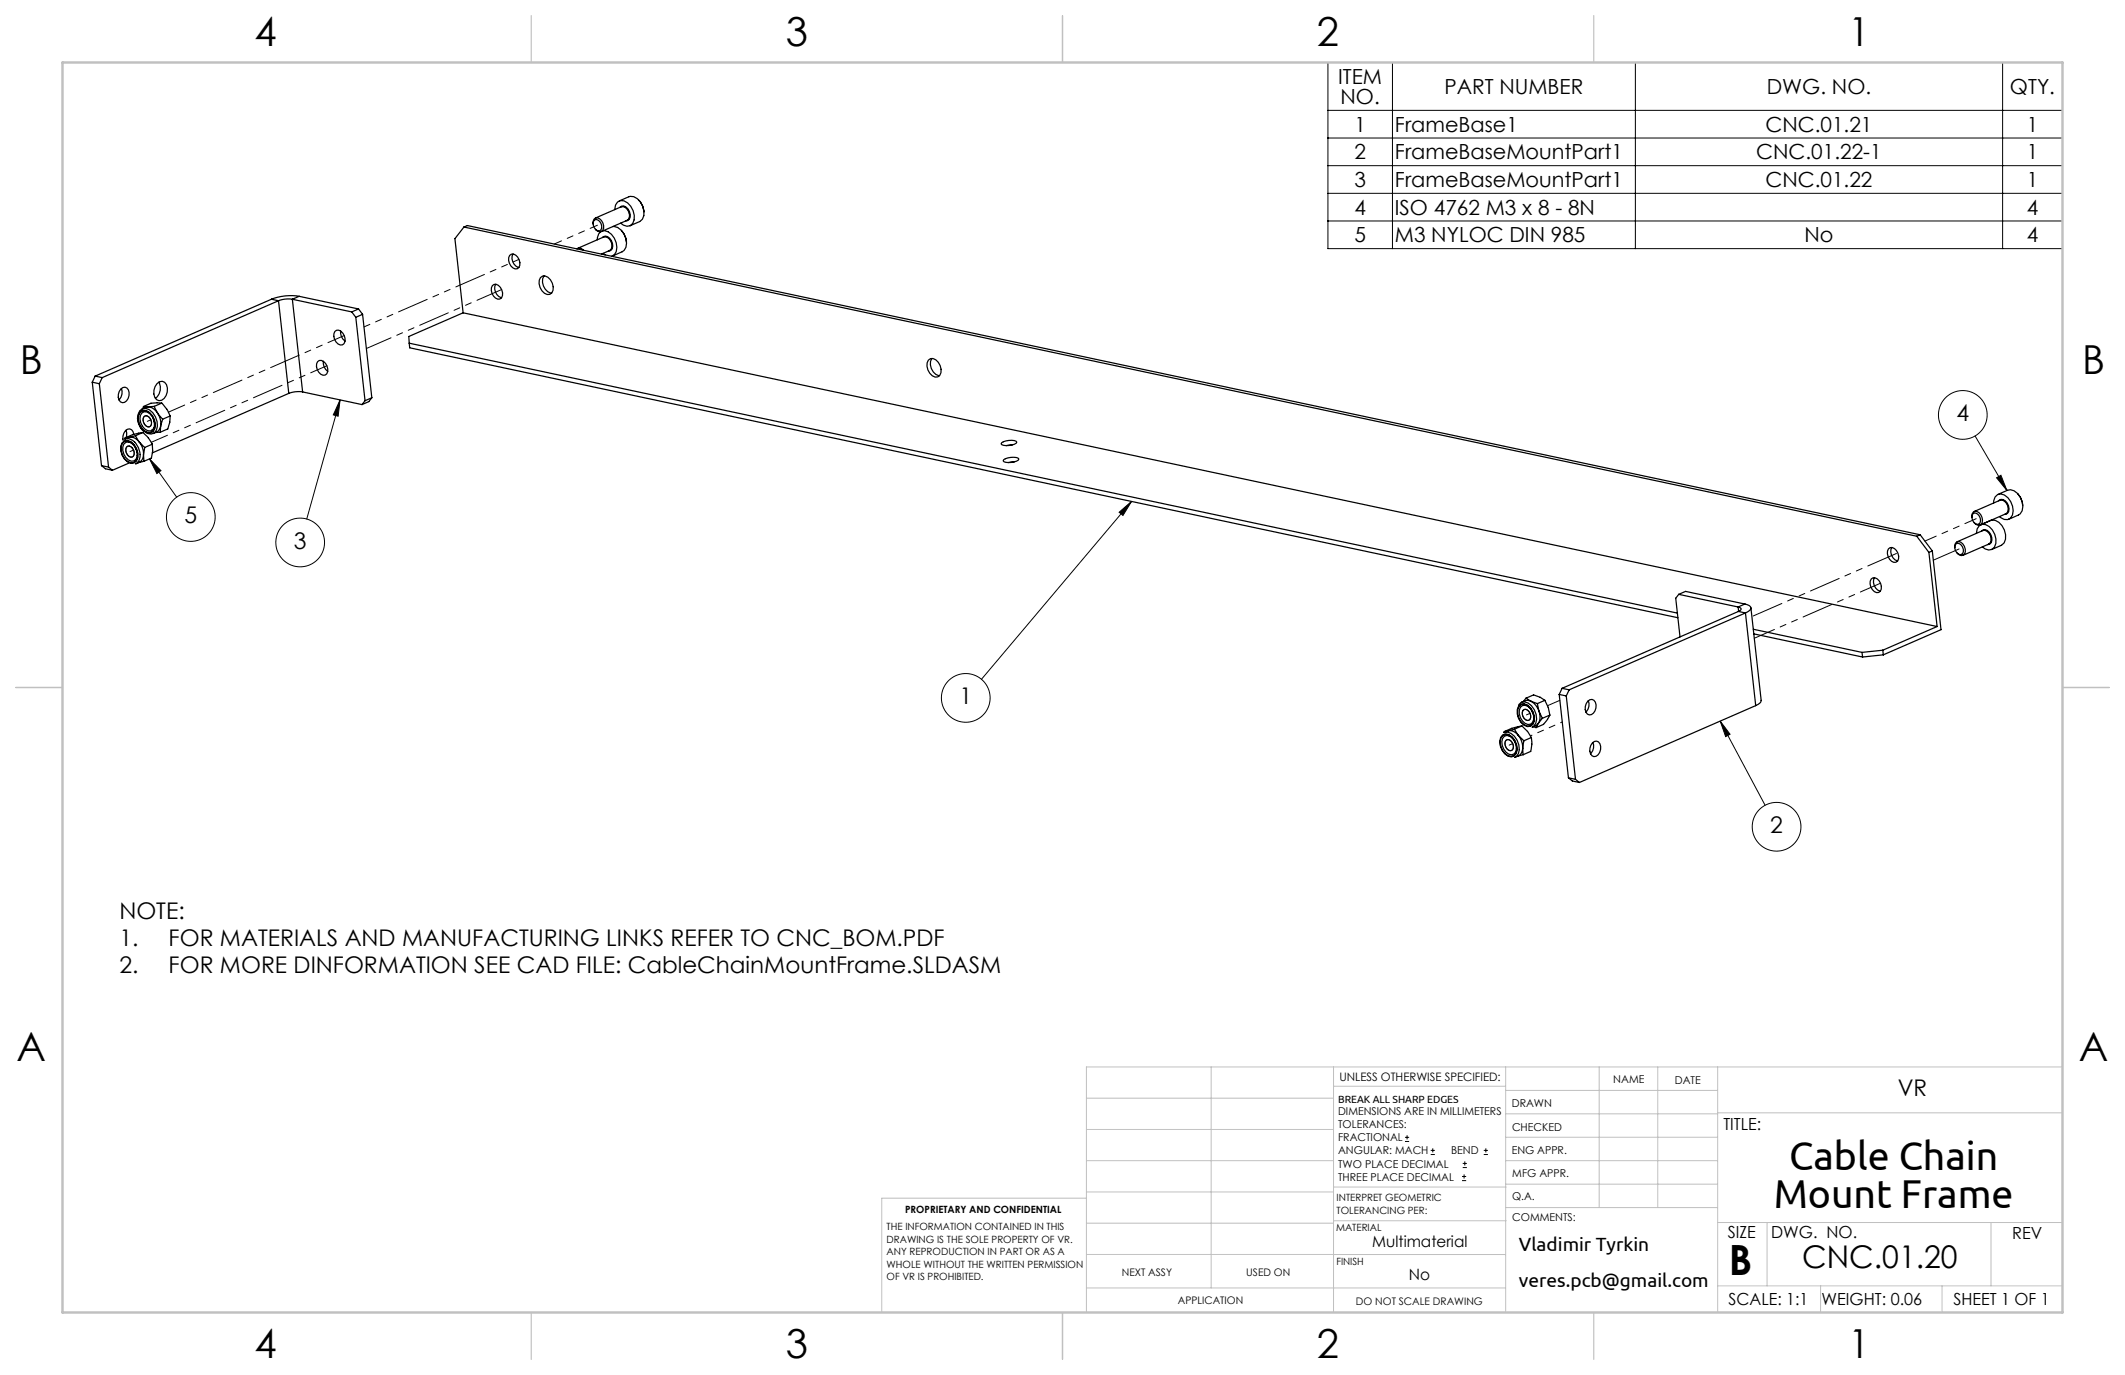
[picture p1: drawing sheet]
<svg xmlns="http://www.w3.org/2000/svg" width="432mm" height="279mm" viewBox="0 0 432 279" stroke-linecap="round" stroke-linejoin="round" font-family="sans-serif">
<g fill="none" stroke="#000" stroke-width=".2">
<path d="M269.8 12.7h149.3v37.8h-149.3zM282.9 12.7v37.8M332.3 12.7v37.8M406.9 12.7v37.8M269.8 22.4h149.3M269.8 28h149.3M269.8 33.7h149.3M269.8 39.3h149.3M269.8 44.9h149.3M30.4 93.2l5.5 7.8M30.4 93.2l2.3 2.4-.8 .6zM69.1 81.3l-6.8 24.2"/>
<path d="M69.1 81.3l-.4 3.3-1-.3zM401.3 88.6l6.5 11.1M405.7 97.1l.9-.5 1.2 3.1zM227.4 104.1l2.5-2.2-1.7 2.8zM229.9 101.9l-30.5 36.1M349.5 146.5l9.2 17.1M349.5 146.5l2 2.7-.8 .5zM285.5 231.9h.8M285.5 231.1h.8M285.9 230.7v.8M290.7 234.6h.9M290.7 233.8h.9"/>
<path d="M291.1 233.3v.9M297.1 239.9h.8M297.1 239.1h.8M297.2 237.3h.9M297.2 236.4h.9M297.5 238.6v.9M297.6 236v.8M301.5 234.6h.8M301.5 233.8h.8M301.9 233.3v.9"/>
<circle cx="398.8" cy="84.3" r="4.9"/>
<circle cx="38.8" cy="105.1" r="5"/>
<circle cx="61" cy="110.2" r="4.9"/>
<circle cx="196.2" cy="141.8" r="4.9"/>
<circle cx="361" cy="168" r="4.9"/>
</g>
<g fill="none" stroke="#c0c0c0" stroke-width=".2">
<path d="M246.1 216.8v44.9M271 216.8v49.9M305.9 216.8v49.9M325 216.8v28.6M336.9 216.8v28.6M349 216.8v49.9M419.1 216.8h-198.3v49.9M220.8 235.9h50.2M220.8 229.5h50.2M220.8 223.2h50.2M271 220.7h34.9M305.9 231.1h43.1"/>
<path d="M305.9 226.3h43.1M305.9 221.6h43.1M305.9 235.9h43.1M349 226.1h70.1M220.8 254.9h85.1M220.8 248.6h50.2M220.8 242.2h50.2M220.8 243.5h-41.6v23.2M271 248.1h35.1M271 241.2h35.1M305.9 240.6h43.1M306.1 245.4h42.9"/>
<path d="M349 248.4h70.1M359.1 248.4v12.9M404.6 248.4v12.9M220.8 261.7h85.1M349 261.3h70.1M369.9 261.3v5.4M394.6 261.3v5.4"/>
</g>
<path d="M107.9 3.2v9.5M215.9 3.2v9.5M323.8 3.2v9.5M3.2 139.7h9.5M419.1 139.7h9.5M107.9 266.7v9.5M215.9 266.7v9.5M323.8 266.7v9.5" fill="none" stroke="#c0c0c0" stroke-width=".25"/>
<path d="M12.7 12.7h406.4v254h-406.4z" fill="none" stroke="#c0c0c0" stroke-width=".5"/>
<path d="M227.4 104.1l2.5-2.2-1.7 2.8zM405.7 97.1l.9-.5 1.2 3.1zM30.4 93.2l2.3 2.4-.8 .6zM349.5 146.5l2 2.7-.8 .5zM69.1 81.3l-.4 3.3-1-.3z" fill="#000"/>
<g fill="none" stroke="#000" stroke-width=".25">
<path d="M94.3 46.1l-1.9 2.4 1.7 15.1M94.3 46.1l295.2 62.9M94.3 46.1l.7-.3 295.2 62.9M100 58a1.01 1.01 0 0 1 1.7 .4 1.66 1.66 0 0 1-.1 2.4 1.82 1.82 0 0 1-1.6-2.8zM100.7 57.8a1.99 1.99 0 0 0 1.2 2.7M103.6 51.9a1.01 1.01 0 0 1 1.6 .3 1.66 1.66 0 0 1-.1 2.4 1.82 1.82 0 0 1-1.5-2.7zM104.2 51.6a1.99 1.99 0 0 0 1.2 2.8M109.8 56.4a1.27 1.27 0 0 1 2 .4 2.39 2.39 0 0 1 .3 2.7 1.27 1.27 0 0 1-2-.4 2.39 2.39 0 0 1-.3-2.7zM110.6 56.1a2.42 2.42 0 0 0 1.5 3.5M117.2 50.6l.1-.1a1.04 1.04 0 0 1 1.3 .4M117.4 50.4l5.3-2.2a1.63 1.63 0 0 1 1.5 .9 1.63 1.63 0 0 1-.3 1.8l-1.7 .7M120.5 45.5a.88 .88 0 0 1 .3-1 .88 .88 0 0 1 1-.1 1.67 1.67 0 0 1 .4 2.7 1.2 1.2 0 0 1-1.2-.5"/>
<path d="M120.7 44.8a1.06 1.06 0 0 1 1.1 .1 1.06 1.06 0 0 1 .5 1l-.2 .8a1.06 1.06 0 0 1-1.1 0 1.06 1.06 0 0 1-.5-1.1zM121 44.3l5.2-2.3a1.62 1.62 0 0 1 1.6 1 1.62 1.62 0 0 1-.4 1.8l-5.2 2.3M122 47.1l-.3 .4-.3 1.2M122.4 48.3l.2-.2a1.26 1.26 0 0 1 1.6 .8 1.36 1.36 0 0 1-.5 2.1h-.1M122.6 51.5l.4 .3M122.6 46.9a3.2 3.2 0 0 1 2.6 4.2l-.4 .7-.5 .3M124.5 46a3.2 3.2 0 0 1 2.7 4.3l-.4 .6-.4 .3-1.9 .8M124.9 42.6a1.52 1.52 0 0 1 .8-1.7 1.52 1.52 0 0 1 1.8 .3 3.6 3.6 0 0 1 1.1 4.2 1.54 1.54 0 0 1-2.5-.1M125.8 40.8l2-.8a2.01 2.01 0 0 1 2.3 1.1 3.3 3.3 0 0 1 .4 3.4l-.5 .5-2 .9M126 42.1a.99 .99 0 0 1 1.6 .3 1.7 1.7 0 0 1-.1 2.4l-.3 .1M126.3 46.8l.5 .7 .5 1.7M129.8 40.7a3.8 3.8 0 0 1 1.1 2.3"/>
<path d="M18.8 77.7l1.4 .3M18.8 77.7l1.8 16.9M19.3 76.4l-.5 1.3M19.3 76.4l1.5 .3M20.2 78l1.9 16.9M20.8 76.7l-.6 1.3M24.6 79a.87 .87 0 0 1 1.5 .2 1.82 1.82 0 0 1-1.2 2.6 1.72 1.72 0 0 1-.3-2.8zM24.7 78.9a2.14 2.14 0 0 1-.5 2.4M31.9 77.9a1.09 1.09 0 0 1 1.9 .3 2.28 2.28 0 0 1-1.5 3.2 1.68 1.68 0 0 1-1-2.1l.2-.8zM32.3 77.6a2.57 2.57 0 0 1-.7 3.3M55.2 60.8l1.4 .3M55.2 60.8l-35.9 15.6"/>
<path d="M56.6 61.1l2.1 18.8M56.6 61.1l-35.8 15.6M58.7 79.9l-27.7 12.1M59.4 60.8a5.4 5.4 0 0 0-2.8 .3M59.4 60.8l2.1 18.8M59.4 60.8l12.1 2.6M60.8 60.2a10.8 10.8 0 0 0-5.6 .6M60.8 60.2l-1.4 .6M60.8 60.2l12.1 2.6M61.5 79.6a5.4 5.4 0 0 0-2.8 .3M61.5 79.6l12.1 2.6M64.5 73.5a1.01 1.01 0 0 1 1.7 .3 1.66 1.66 0 0 1-.1 2.4 1.82 1.82 0 0 1-1.6-2.7z"/>
<path d="M65.7 73.4a2.23 2.23 0 0 0 .9 2.1M68 67.4a1.01 1.01 0 0 1 1.7 .3 1.66 1.66 0 0 1-.1 2.4 1.82 1.82 0 0 1-1.6-2.7zM69.2 67.3a2.23 2.23 0 0 0 .9 2M71.5 63.4l.8 1.1M72.3 64.5l1.9 16.9M72.9 62.8l-1.4 .6M72.9 62.8l.8 1.1M73.7 63.9l-1.4 .6M73.7 63.9l1.9 16.9M83.2 69.7l257.6 54.9M83.2 69.7l.1 1 257.6 54.8M94.1 63.6l-11 4.8 .1 1.3"/>
<path d="M94.1 63.6l299.5 63.7M188.6 73.2a1.27 1.27 0 0 1 2.1 .4 2.39 2.39 0 0 1 .3 2.7 1.27 1.27 0 0 1-2.1-.4 2.39 2.39 0 0 1-.3-2.7zM189.4 72.8a2.42 2.42 0 0 0 1.5 3.5M20.6 94.6l1.5 .3M20.6 94.6l.8 .7 1.5 .3M22.1 94.9l.8 .7M24.8 90l.5-.4a2.18 2.18 0 0 1 2.5 1.6 2.16 2.16 0 0 1-.6 2.9 2.18 2.18 0 0 1-2.4-1.6l-.3-1v-.8zM24.9 90.1l.4-.4a2.09 2.09 0 0 1 2.4 1.5 2.06 2.06 0 0 1-.5 2.8 2.09 2.09 0 0 1-2.3-1.6l-.3-.8v-.9zM25.4 89.2a2.44 2.44 0 0 1 2.7 1.8 2.49 2.49 0 0 1-.5 3.3 1.85 1.85 0 0 0 1.6-1.9M25.4 89v.2M25.6 87.4l.1 .5-.1 1M25.7 90.9l.2-.2a1.3 1.3 0 0 1 1.2 .8 1.3 1.3 0 0 1-.2 1.4 1.34 1.34 0 0 1-1.2-2z"/>
<path d="M26.2 94.1l-3.3 1.5M26.3 88.8l-.9 .4M26.3 88.8a2.15 2.15 0 0 1 2 1M26.3 88.8l-.9 .2M27.2 88.3a1.05 1.05 0 0 0-1.3-1.1 2.01 2.01 0 0 0-.9 2.3M27.5 88.5l.8 1.3M27.5 88.5l-1.2 .3M27.9 92.6a1.11 1.11 0 0 1-.6 1 1.11 1.11 0 0 1-1.2-.1 2.69 2.69 0 0 1-.9-3.3 1.35 1.35 0 0 1 2.2 .7l.3 .6 .2 1.1M27.9 84.9a3.6 3.6 0 0 0 1.2 2.7M28 84.8a1.52 1.52 0 0 1 .7-1.5 1.52 1.52 0 0 1 1.7 0 3.7 3.7 0 0 1 1.4 4.1 1.48 1.48 0 0 1-2.5 .2M28.3 89.8a4 4 0 0 1 .9 2.6M28.3 89.8l1.1 1.1"/>
<path d="M28.5 83.7a1.69 1.69 0 0 1 2.5 .8 2.73 2.73 0 0 1 .1 3.2 1.69 1.69 0 0 1-2.5-.8 2.73 2.73 0 0 1-.1-3.2zM28.5 83.7a1.61 1.61 0 0 1 2.4 .8 2.61 2.61 0 0 1 .2 3.1 1.61 1.61 0 0 1-2.4-.8 2.61 2.61 0 0 1-.2-3.1zM29 87.9a6.6 6.6 0 0 1 1.9 2.4M29 87.9a10.9 10.9 0 0 0-3.6 1.1M29 87.9l-1.5 .6M29.2 82.6l.9 .1M29.2 82.6l-.2 .4M29.2 92.4v1.3M29.2 93.7l-1.2 .3M29.3 84.6a1.14 1.14 0 0 1 1.5 1.3l-.2 .7a1.14 1.14 0 0 1-1.5-1.3zM29.4 90.9l-.2 1.5M30.1 82.7l-1.2 .4"/>
<path d="M30.1 82.7a2.51 2.51 0 0 1 1.9 1.3M30.9 90.3l.1 1.3-.2 1.5-1.6 .6M30.9 90.3l-1.5 .6M31.2 85.1a1.75 1.75 0 0 1-.4 2.3M31.3 82.6l.7 1.4M31.3 82.6l-1.2 .1M31.4 86.5a2.47 2.47 0 0 0-2.1-2.8 1.58 1.58 0 0 0-.7 2.2 2.09 2.09 0 0 0 2 1.7l.5-.4M32 84a3.8 3.8 0 0 1 .6 2.6M32 84l1 1.2M32.6 87.8l-1 .1M32.6 86.6l-.4 .9-1.1 .6M32.6 86.6v1.2"/>
<path d="M32.9 81.9a6.8 6.8 0 0 1 1.7 2.6M32.9 81.9a5.8 5.8 0 0 0-3.7 .7M32.9 81.9l-1.6 .7M33 85.2l-.4 1.4M34.6 84.5l-.1 1.3-.4 1.4-1.5 .6M34.6 84.5l-1.6 .7M74.2 81.4l-.6 .8M75.6 80.8l-1.4 .6M75.6 80.8l-.7 .8-1.3 .6M203.5 90a3.6 3.6 0 0 1 3-.3l.1 .1a2.75 2.75 0 0 1-3.2 .4zM204 93.4a3.6 3.6 0 0 1 2.9-.3l.1 .2a2.75 2.75 0 0 1-3.2 .3zM205.7 90.4l-1.2 .1"/>
<path d="M206.1 93.9l-1.2 .1M380.2 117.7a1.01 1.01 0 0 1 1.6 .3 1.66 1.66 0 0 1-.1 2.4 1.82 1.82 0 0 1-1.5-2.7zM380.9 117.4a1.99 1.99 0 0 0 1.2 2.7M383.7 111.5a1.01 1.01 0 0 1 1.7 .4 1.66 1.66 0 0 1-.1 2.3 1.82 1.82 0 0 1-1.6-2.7zM384.4 111.2a1.99 1.99 0 0 0 1.2 2.8M389.5 109l2.5 3.2M390.2 108.7l-.7 .3M390.2 108.7l2.4 3.2M392 112.2l1.6 15.1M392.6 111.9l1.8 16.1-11.7 5.1M392.6 111.9l-.6 .3M397.2 111.3a.91 .91 0 0 1 .5-1.2 .91 .91 0 0 1 1.2 .4 1.66 1.66 0 0 1 0 2.3 1.14 1.14 0 0 1-1.2-.4"/>
<path d="M397.3 110.7l.3-.3a1.33 1.33 0 0 1 1.2 .8 1.33 1.33 0 0 1-.2 1.5 1.35 1.35 0 0 1-1.3-2zM397.7 110.1l5.2-2.3a1.63 1.63 0 0 1 1.5 1 1.63 1.63 0 0 1-.3 1.7l-5.2 2.3M400.7 105.1v-.1a.89 .89 0 0 1 1-1.1 1.85 1.85 0 0 1 .9 2.7 .99 .99 0 0 1-1.4-.4M400.9 104.4a1.17 1.17 0 0 1 1.5 1.3l-.2 .7a1.17 1.17 0 0 1-1.5-1.3zM401.2 103.9l5.2-2.3a1.63 1.63 0 0 1 1.5 1 1.63 1.63 0 0 1-.3 1.8l-5.2 2.3M401.6 108.4a1.52 1.52 0 0 1 .8-1.7 1.52 1.52 0 0 1 1.8 .3 3.6 3.6 0 0 1 1.1 4.2 1.54 1.54 0 0 1-2.5-.1M402.7 107.9l.2-.2a1.77 1.77 0 0 1 1.7 2.6l-.3 .3-.4 .1M404.5 105.8a1.99 1.99 0 0 1 2.3 1 3.4 3.4 0 0 1 .4 3.5l-.5 .5-2 .9M405.1 102.2a1.57 1.57 0 0 1 1-1.8 1.57 1.57 0 0 1 1.9 .7 3.4 3.4 0 0 1 .5 4.2 1.66 1.66 0 0 1-2.2-.3M406 100.5l1.9-.9a2.25 2.25 0 0 1 2.6 1.4 2.68 2.68 0 0 1-.4 3.7l-1.9 .8M406.1 101.8l.1-.1a1.11 1.11 0 0 1 1.7 .5 1.52 1.52 0 0 1-.3 2.3h-.3M410 100.3a3.8 3.8 0 0 1 1 2.4"/>
<path d="M317.4 139.9l1.4 .3M317.4 139.9l-.6 1.2M341.1 120.8l-.6 .8 .9 7.8M341.1 120.8l12.1 2.5M341.1 120.8l1.4-.6 12.1 2.5M353.2 123.3l.4 .2 .2 .2-.6 .5M353.2 123.3l.1 .9M353.2 124.2l1.5 .4M353.2 124.2l-35.8 15.7M354.6 122.7a1.03 1.03 0 0 1 1.1 1.1l-1 .8M354.6 122.7l-1.4 .6M354.7 124.6l-35.9 15.6"/>
<path d="M354.7 124.6l2.1 18.8M355.8 123.5l2.1 18.8a.89 .89 0 0 1-.7 .8l-.4 .3M356.3 127.9l22.1 4.7M356.4 128.8l22.1 4.7M378.4 132.6l.1 .9M382.6 132.1l.1 1M382.6 132.1l-4.2 .5M382.7 133.1l-4.2 .4M393.6 127.3l-11 4.8M305.3 149.3a1.88 1.88 0 0 1 2.6 1.2 2.48 2.48 0 0 1-.2 3.1 1.88 1.88 0 0 1-2.5-1.2 2.48 2.48 0 0 1 .1-3.1zM305.4 149.4a1.8 1.8 0 0 1 2.4 1.2 2.38 2.38 0 0 1-.1 2.9 1.8 1.8 0 0 1-2.4-1.1 2.38 2.38 0 0 1 .1-3zM305.6 148.9a2.32 2.32 0 0 1 2.7 1.5 2.61 2.61 0 0 1-.5 3.5l.7-.3a1.68 1.68 0 0 0 .9-1.6"/>
<path d="M305.7 148.7l-.1 .2M306.1 150.4a1.27 1.27 0 0 1 1.2 .5 1.27 1.27 0 0 1 .1 1.3l-.2 .3a1.27 1.27 0 0 1-1.2-.5 1.27 1.27 0 0 1-.1-1.4zM306.5 148.5a2.11 2.11 0 0 1 2 .9M306.5 148.5l-.8 .2M306.5 148.5l-.9 .4M306.6 149.5a2.87 2.87 0 0 1 1.5 2.7M306.7 149.5l-.5-.1a1.42 1.42 0 0 0-.9 2.1 2.3 2.3 0 0 0 1.9 1.9l.5-.2 .3-.4 .2-.7M307.7 148.2l.8 1.2M307.7 148.2l-1.2 .3M308.5 149.4a4 4 0 0 1 .9 2.6M308.5 149.4l1.1 1.1M308.6 143.5l.5-.4a2.17 2.17 0 0 1 2.4 1.6 2.17 2.17 0 0 1-.5 2.9 2.17 2.17 0 0 1-2.4-1.6l-.3-.9v-.9z"/>
<path d="M308.6 143.6l.5-.4a2.07 2.07 0 0 1 2.4 1.5 2.08 2.08 0 0 1-.5 2.8 2.07 2.07 0 0 1-2.4-1.6l-.2-.8v-.9zM308.9 143.7l.5-.3a1.82 1.82 0 0 1 2 1.3 1.83 1.83 0 0 1-.4 2.5 1.82 1.82 0 0 1-2.1-1.4l-.2-.8v-.7zM309.2 142.7l-.6 .5M309.2 142.7a2.29 2.29 0 0 1 2.6 1.5 2.64 2.64 0 0 1-.4 3.6l.8-.5 .4-.3M309.3 147.5l1.1 1.1 .8 1.3M309.3 147.5l-2.1 .5-1.5 .7M309.3 147.5l-1.6 .7M309.4 152l.1 1.4M309.5 144.4l.2-.2a1.3 1.3 0 0 1 1.2 .7 1.3 1.3 0 0 1-.2 1.5 1.34 1.34 0 0 1-1.2-2zM309.5 153.4l-1.2 .3M309.6 150.5l-.2 1.5M310.1 141.9l1.5-.7 1.3 .5 1 .6"/>
<path d="M310.1 141.9l1 .6M310.1 141.9l-.5 .6M311.1 142.5l-.8-.2-1.1 .4M311.1 142.5a3.5 3.5 0 0 1 1.6 2M311.1 142.5l1.3 .5M311.2 149.9a6.1 6.1 0 0 1-.2 2.8l-1.5 .7M311.2 149.9l-1.6 .6M311.3 144.6l.1 .2M311.6 147.7l.5 .2M312.4 143l.3 1.5M312.6 147l-.5 .9M312.7 144.5a2.85 2.85 0 0 1-.1 2.5"/>
<path d="M312.7 144.5l.7 1.5M313.4 146l-.8 1M313.9 142.3l.7 1.4 .3 1.6M313.9 142.3l-1.5 .7M314.9 145.3l-1.3 1.9-1.5 .7M314.9 145.3l-1.5 .7M316.8 141.1l1.5 .3M316.8 141.1l1.9 17M318.3 141.4l1.8 17M318.7 158.1l1.4 .3M318.7 158.1l.8 .6 1.4 .3M318.8 140.2l-.5 1.2"/>
<path d="M320.1 158.4l.8 .6M322.6 142.5a.87 .87 0 0 1 1.6 .2 1.82 1.82 0 0 1-1.3 2.6 1.72 1.72 0 0 1-.3-2.8zM322.7 142.4a2.14 2.14 0 0 1-.4 2.3M323.6 151a.87 .87 0 0 1 1.5 .1 1.82 1.82 0 0 1-1.2 2.6 1.72 1.72 0 0 1-.3-2.7zM323.7 150.9a2.14 2.14 0 0 1-.5 2.3M356.8 143.4l-35.9 15.6"/>
</g>
<g fill="none" stroke="#000" stroke-width=".2" stroke-dasharray="6.3 1.3 1.3 1.3 1.3 1.3">
<path d="M123.1 48.1l-.4 .1M123.9 50.9a1.68 1.68 0 0 0-.8-2.8M126.7 42h-.5M127.4 44.8a1.68 1.68 0 0 0-.7-2.8M26.3 90.6l-.3 .1a1.3 1.3 0 0 0-.3 1.4 1.3 1.3 0 0 0 1.2 .8 1.32 1.32 0 0 0-.6-2.3M27.1 91.4l-.7 .4M29.8 84.5h-.3a1.3 1.3 0 0 0-.3 1.4 1.3 1.3 0 0 0 1.2 .8 1.32 1.32 0 0 0-.6-2.2M30.7 85.3l-.8 .3M398.1 111.6l-5.2 2.2M403.4 107.8h-.5M404.1 110.5a1.68 1.68 0 0 0-.7-2.7M406.9 101.6h-.5"/>
<path d="M407.6 104.4a1.68 1.68 0 0 0-.7-2.8M306.5 150.3h-.3a1.3 1.3 0 0 0-.3 1.4 1.3 1.3 0 0 0 1.2 .8 1.32 1.32 0 0 0-.6-2.2M307.4 151.1l-.7 .3M310.1 144.1l-.4 .1a1.3 1.3 0 0 0-.2 1.4 1.3 1.3 0 0 0 1.1 .8 1.32 1.32 0 0 0-.5-2.3M310.9 145l-.7 .3M317 142.3l-2.6 1.1M322.4 144.5l-.2 .1"/>
</g>
<path d="M382.1 118.5l-25.6 11.2" fill="none" stroke="#000" stroke-width=".2" stroke-dasharray="6.3 1.3 1.3 1.3 1.3 1.3" stroke-dashoffset="1.9"/>
<path d="M317.5 146.7l-6.5 2.8" fill="none" stroke="#000" stroke-width=".2" stroke-dasharray="6.3 1.3 1.3 1.3 1.3 1.3" stroke-dashoffset="6"/>
<path d="M401.6 105.4l-10.5 4.5" fill="none" stroke="#000" stroke-width=".2" stroke-dasharray="6.3 1.3 1.3 1.3 1.3 1.3" stroke-dashoffset="3.8"/>
<path d="M385.6 112.3l-29.6 13" fill="none" stroke="#000" stroke-width=".2" stroke-dasharray="6.3 1.3 1.3 1.3 1.3 1.3" stroke-dashoffset="-.3"/>
<path d="M101.9 58.8l-27.5 12" fill="none" stroke="#000" stroke-width=".2" stroke-dasharray="6.3 1.3 1.3 1.3 1.3 1.3" stroke-dashoffset=".9"/>
<path d="M66.4 74.3l-35.7 15.6" fill="none" stroke="#000" stroke-width=".2" stroke-dasharray="6.3 1.3 1.3 1.3 1.3 1.3" stroke-dashoffset="2.8"/>
<path d="M121.4 45.8l-8.8 3.8" fill="none" stroke="#000" stroke-width=".2" stroke-dasharray="6.3 1.3 1.3 1.3 1.3 1.3" stroke-dashoffset="4.7"/>
<path d="M105.5 52.7l-31.5 13.7" fill="none" stroke="#000" stroke-width=".2" stroke-dasharray="6.3 1.3 1.3 1.3 1.3 1.3" stroke-dashoffset="5"/>
<path d="M69.9 68.2l-35.7 15.6" fill="none" stroke="#000" stroke-width=".2" stroke-dasharray="6.3 1.3 1.3 1.3 1.3 1.3" stroke-dashoffset="2.7"/>
<text font-size="8.5" x="351.3" y="259">B</text>
<g font-size="8.2">
<text x="363.6" y="237.7">Cable Chain</text>
<text x="360.4" y="245.6">Mount Frame</text>
</g>
<g font-size="8.1">
<text x="51.7" y="9.3">4</text>
<text x="159.7" y="9.3">3</text>
<text x="267.6" y="9.3">2</text>
<text x="375.6" y="9.3">1</text>
<text x="4" y="76">B</text>
<text x="423.1" y="76">B</text>
<text x="3.3" y="215.7">A</text>
<text x="422.4" y="215.7">A</text>
<text x="51.7" y="276">4</text>
<text x="159.7" y="276">3</text>
<text x="267.6" y="276">2</text>
<text x="375.6" y="276">1</text>
</g>
<text font-size="6.3" x="366.2" y="257.6">CNC.01.20</text>
<g font-size="4.7">
<text x="397.5" y="85.6">4</text>
<text x="37.5" y="106.3">5</text>
<text x="59.7" y="111.5">3</text>
<text x="194.9" y="143.1">1</text>
<text x="359.7" y="169.3">2</text>
<text x="24.3" y="186.8">NOTE:</text>
<text x="24.3" y="192.3">1.</text>
<text x="24.3" y="197.8">2.</text>
<text x="34.3" y="192.3">FOR MATERIALS AND MANUFACTURING LINKS REFER TO CNC_BOM.PDF</text>
<text x="34.3" y="197.8">FOR MORE DINFORMATION SEE CAD FILE: CableChainMountFrame.SLDASM</text>
<text x="385.6" y="222.6">VR</text>
</g>
<g font-size="4.2">
<text x="271.9" y="17">ITEM</text>
<text x="272.4" y="21.1">NO.</text>
<text x="293.5" y="19.1">PART NUMBER</text>
<text x="359" y="19.1">DWG. NO.</text>
<text x="408.4" y="19.1">QTY.</text>
<text x="275.2" y="26.8">1</text>
<text x="283.4" y="26.8">FrameBase1</text>
<text x="358.7" y="26.8">CNC.01.21</text>
<text x="411.8" y="26.8">1</text>
<text x="275.2" y="32.4">2</text>
<text x="283.4" y="32.4">FrameBaseMountPart1</text>
<text x="356.9" y="32.4">CNC.01.22-1</text>
<text x="411.8" y="32.4">1</text>
<text x="275.2" y="38">3</text>
<text x="283.4" y="38">FrameBaseMountPart1</text>
<text x="358.7" y="38">CNC.01.22</text>
<text x="411.8" y="38">1</text>
<text x="275.2" y="43.6">4</text>
<text x="283.4" y="43.6">ISO 4762 M3 x 8 - 8N</text>
<text x="411.8" y="43.6">4</text>
<text x="275.2" y="49.2">5</text>
<text x="283.4" y="49.2">M3 NYLOC DIN 985</text>
<text x="366.7" y="49.2">No</text>
<text x="411.8" y="49.2">4</text>
</g>
<g font-size="3.9">
<text x="308.6" y="254.3">Vladimir Tyrkin</text>
<text x="308.6" y="261.6">veres.pcb@gmail.com</text>
</g>
<g font-size="3.4">
<text x="350.2" y="229.5">TITLE:</text>
<text x="351.1" y="251.6">SIZE</text>
<text x="359.9" y="251.6">DWG. NO.</text>
<text x="408.9" y="251.7">REV</text>
<text x="351.2" y="265.2">SCALE: 1:1</text>
<text x="370.1" y="265.3">WEIGHT: 0.06</text>
<text x="396.9" y="265.2">SHEET 1 OF 1</text>
</g>
<g font-size="3.2">
<text x="278.9" y="253.3">Multimaterial</text>
<text x="286.3" y="260.1">No</text>
</g>
<text font-size="2.4" x="272.2" y="219.7">UNLESS OTHERWISE SPECIFIED:</text>
<g font-size="2.2">
<text x="327.8" y="220.1">NAME</text>
<text x="340.3" y="220.2">DATE</text>
<text x="271.9" y="226.6">DIMENSIONS ARE IN MILLIMETERS</text>
<text x="307.2" y="224.9">DRAWN</text>
<text x="271.9" y="229.3">TOLERANCES:</text>
<text x="271.9" y="231.9">FRACTIONAL</text>
<text x="307.3" y="229.8">CHECKED</text>
<text x="271.9" y="234.6">ANGULAR: MACH</text>
<text x="271.9" y="237.2">TWO PLACE DECIMAL</text>
<text x="271.9" y="239.9">THREE PLACE DECIMAL</text>
<text x="294.9" y="234.6">BEND</text>
<text x="307.2" y="234.5">ENG APPR.</text>
<text x="307.3" y="239.2">MFG APPR.</text>
<text x="307.3" y="243.9">Q.A.</text>
<text x="307.3" y="248.1">COMMENTS:</text>
</g>
<g font-size="2.1">
<text x="271.9" y="224.1">BREAK ALL SHARP EDGES</text>
<text x="227.9" y="259.2">NEXT ASSY</text>
<text x="253.3" y="259.2">USED ON</text>
<text x="239.3" y="265">APPLICATION</text>
<text x="275.5" y="265.1">DO NOT SCALE DRAWING</text>
</g>
<g font-size="2">
<text x="271.6" y="244.1">INTERPRET GEOMETRIC</text>
<text x="180.2" y="250">THE INFORMATION CONTAINED IN THIS</text>
<text x="183.9" y="246.4">PROPRIETARY AND CONFIDENTIAL</text>
<text x="271.5" y="250.2">MATERIAL</text>
<text x="271.6" y="246.6">TOLERANCING PER:</text>
<text x="180.2" y="252.5">DRAWING IS THE SOLE PROPERTY OF VR.</text>
<text x="180.2" y="255.1">ANY REPRODUCTION IN PART OR AS A</text>
<text x="180.2" y="257.6">WHOLE WITHOUT THE WRITTEN PERMISSION</text>
<text x="271.5" y="257">FINISH</text>
<text x="180.2" y="260.1">OF VR IS PROHIBITED.</text>
</g>
</svg>
